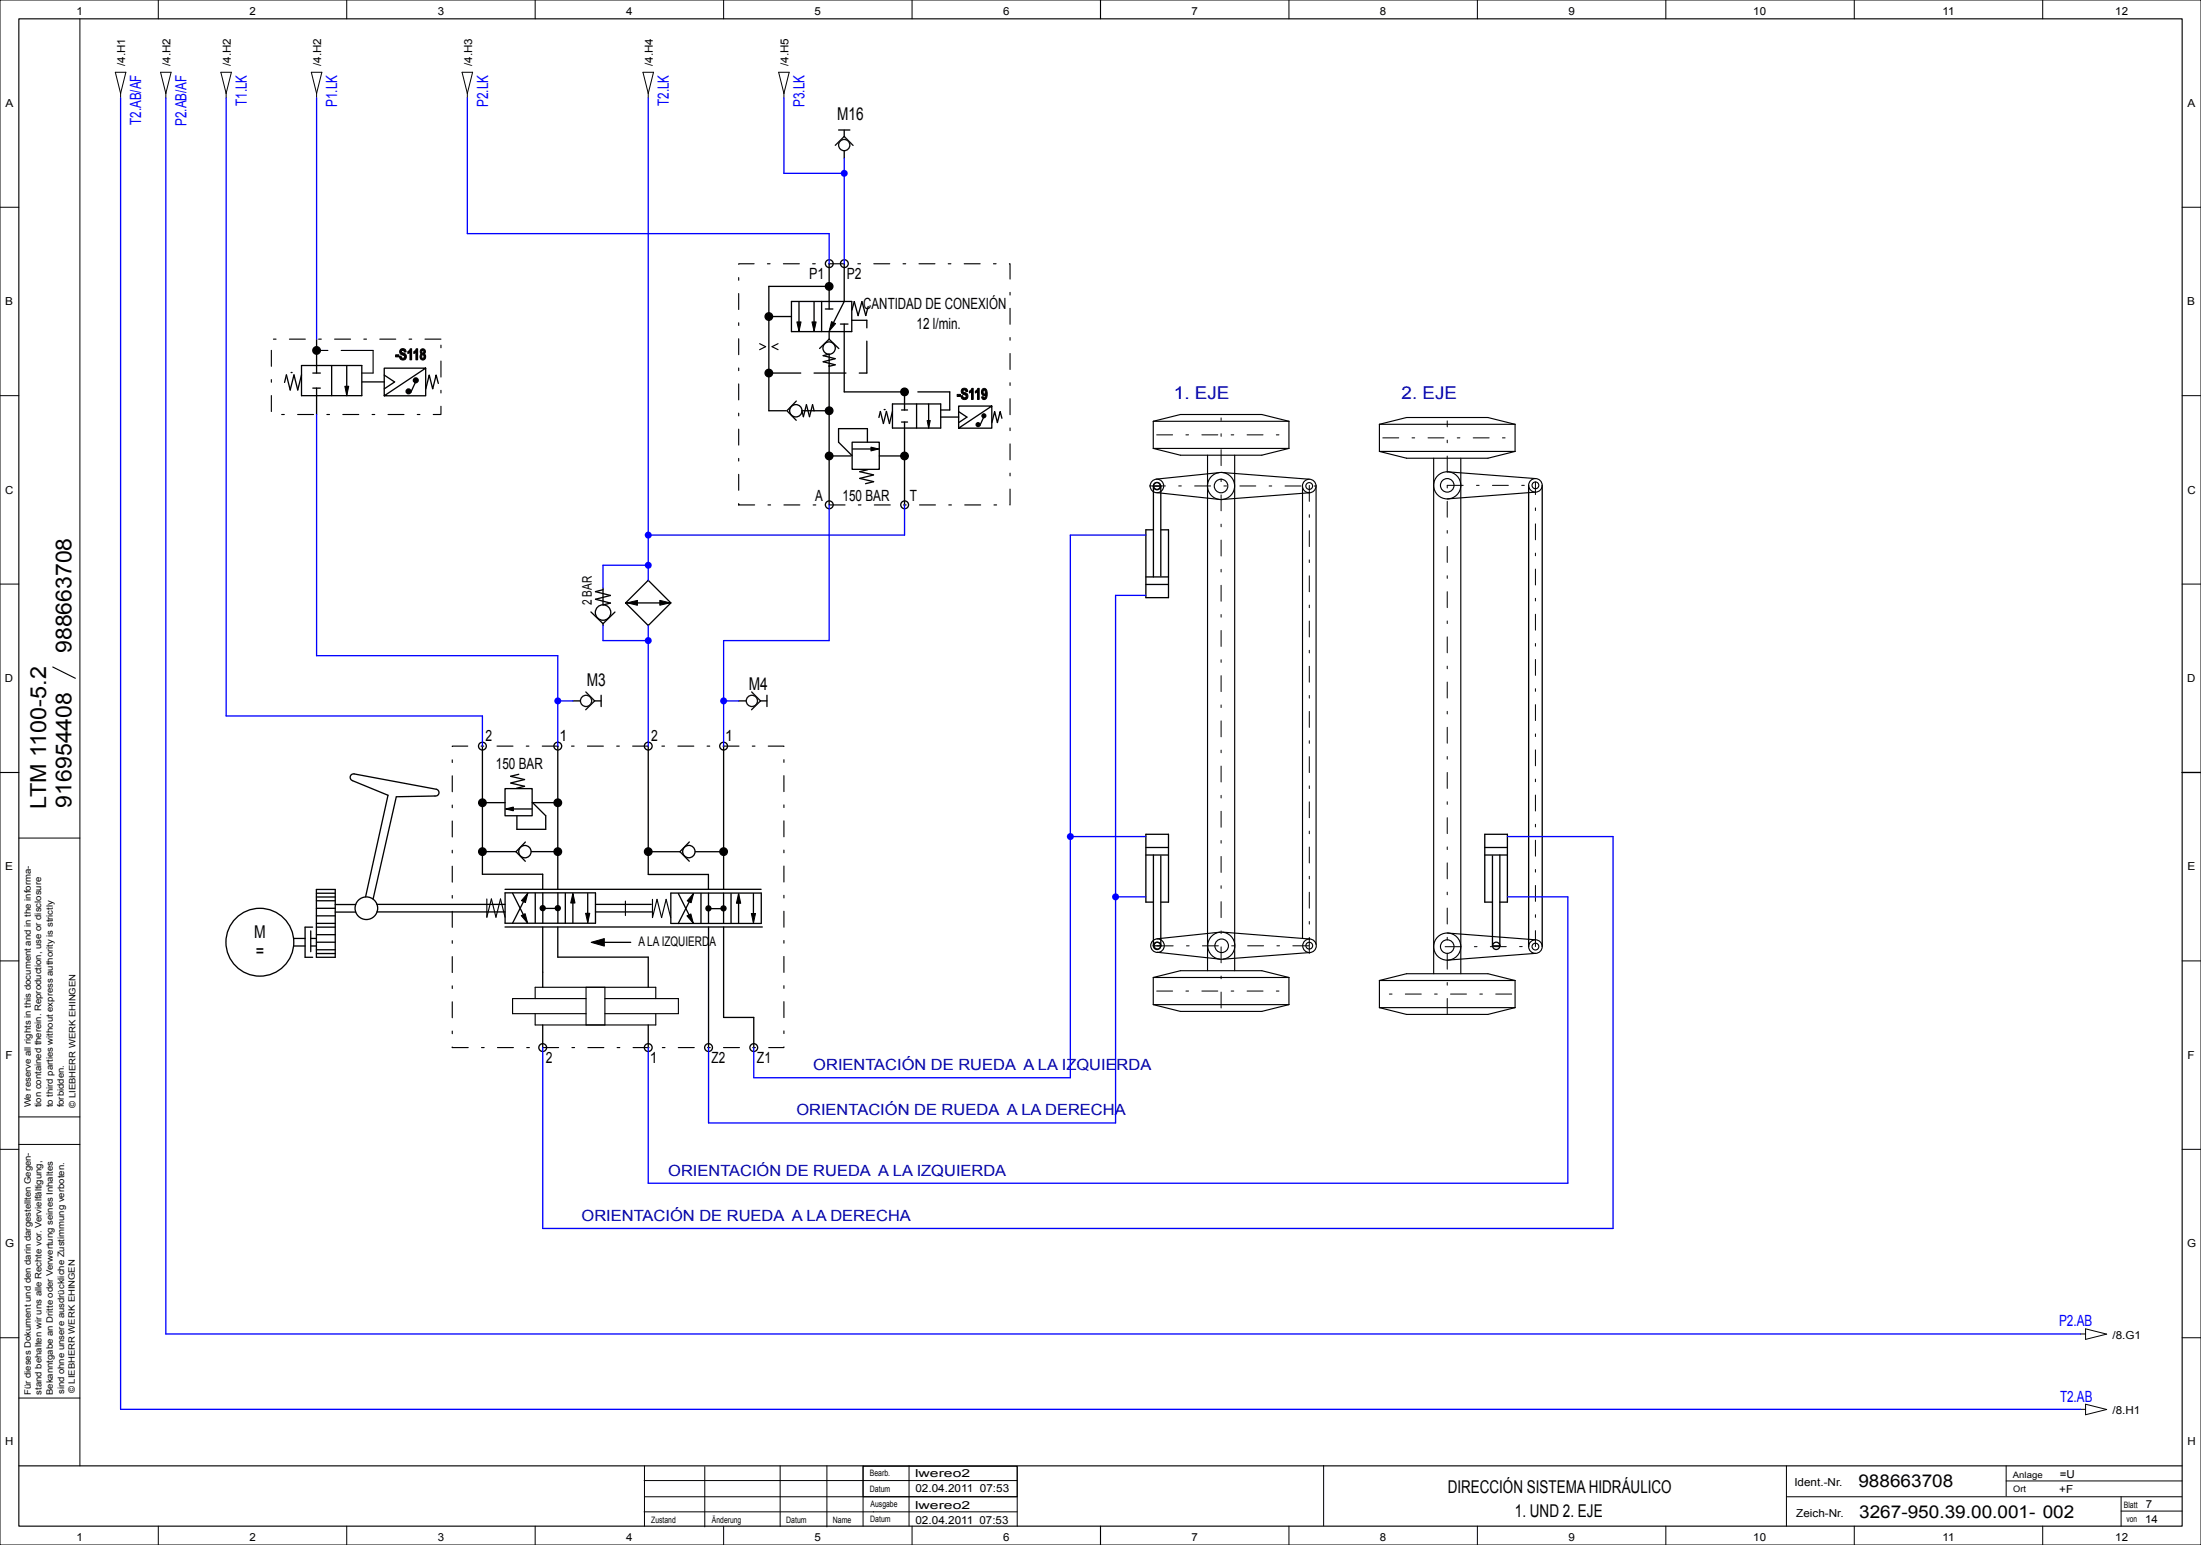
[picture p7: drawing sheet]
<svg xmlns="http://www.w3.org/2000/svg" width="584mm" height="410mm" viewBox="0 0 584 410" stroke-linecap="round" stroke-linejoin="round" font-family="sans-serif">
<path d="M292 0v5M5 5h574v400h-574zM14 177l6 3M0 205h5M579 205h5M5 389h574M292 405v5" fill="none" stroke="#000" stroke-width=".3"/>
<g fill="none" stroke="#000" stroke-width=".27">
<path d="M0 0h584v410h-584zM42 0v5M92 0v5M142 0v5M192 0v5M242 0v5M342 0v5M392 0v5M442 0v5M492 0v5M542 0v5M21.2 5v384"/>
<path d="M0 55h5M579 55h5M0 105h5M579 105h5M0 155h5M579 155h5M5 222.4h16.2M0 255h5M579 255h5M5 296.4h16.2M0 305h5M5 303.7h16.2"/>
<path d="M579 305h5M0 355h5M579 355h5M5 371h16.2M170.9 392.9h99M171 397.2h98.9M171 389v16M187 389.2v16M207 389v16.1M219.4 389v16.2M229 389.1h40.9v8.1h-40.9zM229 389v16"/>
<path d="M241.2 389v16M269.9 389.2v15.8M351.2 388.9v16M474 397.2h104.9M474 389v16M532.3 389v8M532.3 393h46.7M562.8 397.2v7.8M42 405v5M92 405v5M142 405v5M170.9 401.2h99"/>
<path d="M192 405v5M242 405v5M342 405v5M392 405v5M442 405v5M492 405v5M542 405v5M562.8 401h16.2"/>
</g>
<g fill="#00f">
<circle cx="224" cy="46" r=".93"/>
<circle cx="284" cy="222" r=".93"/>
<circle cx="296" cy="238" r=".93"/>
<circle cx="172" cy="170" r=".93"/>
<circle cx="172" cy="150" r=".93"/>
<circle cx="192" cy="186" r=".93"/>
<circle cx="172" cy="142" r=".93"/>
<circle cx="148" cy="186" r=".93"/>
</g>
<g fill="none" stroke="#000" stroke-width=".27">
<path d="M30.6 19.2h2.8l-1.4 5.6zM42.6 19.2h2.8l-1.4 5.6zM58.6 19.2h2.8l-1.4 5.6zM82.6 19.2h2.8l-1.4 5.6zM122.6 19.2h2.8l-1.4 5.6zM170.6 19.2h2.8l-1.4 5.6zM206.6 19.2h2.8l-1.4 5.6zM32 24.6v1.4M44 24.6v1.4M60 24.6v1.4M84 24.6v1.4M124 24.6v1.4"/>
<path d="M172 24.6v1.4M208 24.6v1.4M552 354h1.4M553.4 352.6l5.6 1.4-5.6 1.4zM552 374h1.4M553.4 372.6l5.6 1.4-5.6 1.4z"/>
</g>
<g fill="none" stroke="#000" stroke-width=".35">
<path d="M222.5 34.5h3M224 34.5v1.8M224 40v2M210 80h16v8h-16zM218 80v8M220 70v12M220 76h-16v33h4.5M224 70v10l-3.9 7.7M80 99.5l-1 4-1-4-1 4-1-4-.5 2M80 97h16v8h-16zM83 99h2M84 90v9"/>
<path d="M88 97v8M92 97v8M101.9 99.5l2.8 1.9-2.8 1.8M112.9 97.7v7.3h-11v-7.3h11l-11 7.3M212 80.2v6.8M216 80.2v6.8M219 82h2M220 90l-2.5 2.5M220 94l-1.6 .4 3.2 .8-3.2 .8 3.2 .8-1.6 .4M220 88v2l2.6 2.5M220 94v40M223 86h2"/>
<path d="M224 86v18h16v3M226 82.3l.7-2.3 1 3.7 1-3.7 1 3.7M230.4 81.3l-.7 2.4M83 103h2M84 103v7M96.1 101.3h5.9M110.5 100.9l-1.6 3.3M116.3 101.7l-.6-2.2-.9 3.7-.9-3.7-.9 3.7M211.3 106.4l-2.5 2.6 2.5 2.5M216 109l-.4-1.6-.8 3.2-.8-3.2-.8 3.2-.4-1.6h7.2M226.1 117.3h7.2v7.2h-7.2zM226.2 119.1h6.8"/>
<path d="M233.6 109.2l-.4 1.6M233.6 109.2l.8 3.2 .8-3.2 .8 3.2 .8-3.2M236.8 107.2h12.8v6.4h-12.8zM239.2 108.8h1.6M239.2 112h1.6M240 107.2v1.6M240 112v1.6M240 113.7v20.3M243.2 107.2v6.4M246.4 107.2v6.4M249.7 110.7h4.7M254.4 109.2l2.2 1.5-2.2 1.5"/>
<path d="M261.2 110.4l-1.2 2.6M263.2 107.8v5.8h-8.8v-5.8h8.8l-8.8 5.8M265.8 111l-.4-1.8-.8 3-.7-3-.7 3M220 121h5.8M230.3 124.6l-2.2 .6 3.7 .8M231.7 126.1l-3.6 .9 3.7 .8-2.1 .6M233.3 121h6.7M306 129h2v23.9M306 129v24.1M405.6 128.8v122.4M409.2 128.8v122.4M160 156v4.5l2-.5-4-1 4-1-4-1 2-.5"/>
<path d="M166 160l6-6 6 6-6 6-6-6h12M304 155.1h6M304 153.1h6M306 140.6h-2v18h6v-18h-2M156.8 162.4l3.2 3.1M160 165.5v.5M163.2 162.4l-3.2 3.1M128 198v34h16v4M148 198v38M152 186h2M157.7 186h1.8M159.5 184.5v3"/>
<path d="M172 198v34M192 198v38M196 186h2M201.7 186h1.8M203.5 184.5v3M94 205.4a.92 .92 0 0 0-1.1 .7 .92 .92 0 0 0 .6 1.1l9.5 3.8-6 27M94 205.4l21.8 4a.91 .91 0 0 1 .7 1.1 .91 .91 0 0 1-1.1 .7l-10.2 .2-6.2 27.2M128 213h6M134 209.3h7.2v7.2h-7.2zM134.3 214.7h6.8M135.5 207.8l3.7 .9-2.2 .5M135.5 206l3.7 .9-3.6 .9"/>
<path d="M137.6 205.5l-2.1 .5M141.3 213h6.7M84 236h4.9v18h-4.9zM84 239h4.9M84 238h4.9M84 237h4.9M100 240h34M128 226h9M134 236h67.9M134 236.9l24 .1v8h-24zM136 237l3.9 7.9M136.9 226l2.5 2.6"/>
<path d="M139.4 223.5l-2.5 2.5M140 237.1l-4 7.9M141 226h7M142 237v7.9M144 237v8M148 237v8M150 237.1v7.9M152 237.3v7.6M155.9 237.1v7.6M158 240h14.8M172 226h8.4M172 232.1h16v3.9"/>
<path d="M180 237.1l3.9 7.8M180.4 226l2.5 2.5M182.9 223.4l-2.5 2.6M184 237.2l-4 7.9M184.5 226h7.5M186 237.1v7.9M188 237v8.1M192 237v8M194 237.1v8M196 237.3v7.7M199.9 237.1v7.7M304 224.9h6"/>
<path d="M304 226.9h6M306 239.4h-2v-18h6v18h-2M306 226.9v24.1M308 227.1v23.9h-2M394 224.9h6M394 226.9h6M396 239.4h-2v-18h6v18h-2M396 227.1v23.9h2M398 226.9v24.1M77.9 251h3.1M77.9 249h3.1M82.4 247v5.5"/>
<path d="M82.4 251h1.6M82.4 249h1.6M83 246h-2v8h2M84 246h4.9M84 241h4.9M84 253h4.9M84 252h4.9M84 250h4.9M84 248h4.9M84 245h4.9M84 243h4.9M88.9 242h5.5"/>
<path d="M88.9 240h5.5M100 242h34M134 246h68.3M144 246v16M144 241.1h4M148 246v8h24v8M157.3 250.1h10M158 242h14.9M178 245v-8h24v8.1h-24M188 241.1h4M188 246v32M192 246v24h8v8"/>
<path d="M144 272v6M172 272v6"/>
<circle cx="220" cy="70" r="1.04"/>
<circle cx="224" cy="70" r="1.04"/>
<circle cx="220" cy="92.4" r="1.64"/>
<circle cx="211.2" cy="109" r="1.64"/>
<circle cx="220" cy="134" r="1.04"/>
<circle cx="240" cy="134" r="1.04"/>
<circle cx="307" cy="129" r=".97"/>
<circle cx="160" cy="162.5" r="2.05"/>
<circle cx="128" cy="198" r="1.04"/>
<circle cx="148" cy="198" r="1.04"/>
<circle cx="172" cy="198" r="1.04"/>
<circle cx="192" cy="198" r="1.04"/>
<circle cx="139.3" cy="226" r="1.64"/>
<circle cx="182.8" cy="226" r="1.64"/>
<circle cx="68.9" cy="250" r="9"/>
<circle cx="97.2" cy="241" r="3"/>
<circle cx="307" cy="251" r=".97"/>
<circle cx="397" cy="251" r=".97"/>
<circle cx="144" cy="278" r="1.04"/>
<circle cx="172" cy="278" r="1.04"/>
<circle cx="188" cy="278" r="1.04"/>
<circle cx="200" cy="278" r="1.04"/>
</g>
<g fill="#000">
<circle cx="77.2" cy="98.9" r=".17"/>
<circle cx="234.6" cy="108.7" r=".17"/>
</g>
<g fill="#000" stroke="#000" stroke-width=".27">
<path d="M211.4 85.4h1.1l-.5 2.5zM215.4 85.4h1.1l-.5 2.5zM220.6 85.3l1.1 .6-1.7 2zM91.5 102.5h1l-.5 2.5zM246 111.6h.8l-.4 2zM175.1 159.3l2.7 .7-2.7 .6zM166.4 160l2.7-.7v1.3zM140.1 237l-.7 2.5-1-.5zM184 237.1l-.6 2.5-1.1-.5zM138.3 243l1-.5 .7 2.5zM155.4 242.4h1.1l-.6 2.5zM156.8 250.1l3.5-1v2z"/>
<path d="M182.3 243l1-.5 .7 2.5zM199.3 242.4h1.2l-.6 2.5z"/>
</g>
<path d="M99 93h-15M99 93v6M99 99h-3" fill="none" stroke="#000" stroke-width=".3" stroke-dasharray="8.5 3.5"/>
<g fill="#000" stroke="#000" stroke-width=".35">
<circle cx="220" cy="76" r="1"/>
<circle cx="84" cy="93" r="1"/>
<circle cx="204" cy="99" r="1"/>
<circle cx="204" cy="84" r="1"/>
<circle cx="108.4" cy="103.9" r=".64"/>
<circle cx="110.3" cy="100.9" r=".64"/>
<circle cx="220" cy="109" r="1"/>
<circle cx="240" cy="104" r="1"/>
<circle cx="240" cy="104" r=".8"/>
<circle cx="259.5" cy="112.7" r=".51"/>
<circle cx="261.1" cy="110.3" r=".51"/>
<circle cx="220" cy="121" r="1"/>
<circle cx="240" cy="121" r="1"/>
<circle cx="128" cy="213" r="1"/>
<circle cx="148" cy="213" r="1"/>
<circle cx="128" cy="226" r="1"/>
<circle cx="148" cy="226" r="1"/>
<circle cx="172" cy="226" r="1"/>
<circle cx="192" cy="226" r="1"/>
<circle cx="144" cy="241" r=".66"/>
<circle cx="148" cy="241" r=".66"/>
<circle cx="188" cy="241.1" r=".66"/>
<circle cx="192" cy="241.1" r=".66"/>
</g>
<path d="M196 70h72v64h-72zM72 90h45v20h-45zM120 198h88v80h-88z" fill="none" stroke="#000" stroke-width=".3" stroke-dasharray="4.2 3.5 .7 3.5"/>
<g fill="none" stroke="#240000" stroke-width=".35">
<path d="M221.6 38.6l2.4-2.4 2.4 2.4M155.4 183.6l2.4 2.4-2.4 2.3M199.4 183.6l2.4 2.4-2.4 2.3"/>
<circle cx="224" cy="38.5" r="1.49"/>
<circle cx="155.5" cy="186" r="1.49"/>
<circle cx="199.5" cy="186" r="1.49"/>
</g>
<path d="M231.1 118.7l2 .4-2 .5zM134.2 214.7l2-.5v1zM152 237.1l.6 2.5h-1.2zM196 237.2l.5 2.5h-1.1z" fill="#000" stroke="#000" stroke-width=".3"/>
<g fill="none" stroke="#000" stroke-width=".3">
<path d="M201.5 91.2l1.7 .8-1.7 .8M206.4 91.2l-1.5 .8 1.5 .8M306 111.8v7.2M306 119l7.2 1.8h21.6l7.2-1.8M306 119h36M306 111.8h36M306 111.8l7.2-1.8h21.6l7.2 1.8M342 111.8v7.2M366 112.6v7.2M366 119.8l7.2 1.8h21.6l7.2-1.8M366 119.8h36M366 112.6h36"/>
<path d="M366 112.6l7.2-1.8h21.6l7.2 1.8M402 112.6v7.2M306.9 130.7l16.7 1.8M320.4 120.8v136.8M323.5 125.4l-16.7 1.8M324.1 125.4l23.3 1.8M327.6 120.8v136.8M345.6 128.8v120.2M347.4 130.8l-23.4 1.8M349.2 128.8v121.8M380.4 121.6v136.8M384 125.2l23.4 1.8"/>
<path d="M387.6 121.6v136.8M407.4 130.6l-23.4 1.8M129.2 238.6v4.8l1.2-4.8 1.2 4.8 1.2-4.8 1.2 4.8M165.9 239.1v3.9M173.1 238.7v4.8l1.2-4.8 1.2 4.8 1.2-4.8 1.3 4.8M306 259.4v7.2M306 259.4l7.2-1.8h21.6l7.2 1.8M306 259.4h36M307 252.7l16.7 1.8M323.7 247.4l-16.7 1.7M324.4 247.4l23.1 1.8M342 259.4v7.2"/>
<path d="M347.6 252.8l-23.1 1.7M384 247.6l23.4 1.8M407.4 253l-23.4 1.8M142 269v3h32v-3M142 265v-3h32v3M155.5 262v10M155.5 265h-19.5v4h19.5M160.5 262v10M160.5 265h19.5v4h-19.5M306 266.6h36M306 266.6l7.2 1.8h21.6l7.2-1.8M366 260.2v7.2"/>
<path d="M366 260.2l7.2-1.8h21.6l7.2 1.8M366 260.2h36M366 267.4h36M366 267.4l7.2 1.8h21.6l7.2-1.8M402 260.2v7.2"/>
<circle cx="307" cy="129" r="1.8"/>
<circle cx="307" cy="129" r=".9"/>
<circle cx="324" cy="129" r="3.6"/>
<circle cx="324" cy="129" r="1.8"/>
<circle cx="347.4" cy="129" r="1.8"/>
<circle cx="347.4" cy="129" r=".9"/>
<circle cx="384" cy="128.8" r="3.6"/>
<circle cx="384" cy="128.8" r="1.8"/>
<circle cx="407.4" cy="128.8" r="1.8"/>
<circle cx="407.4" cy="128.8" r=".9"/>
<circle cx="307.1" cy="251" r="1.8"/>
<circle cx="307.1" cy="251" r=".9"/>
<circle cx="324" cy="251" r="3.6"/>
<circle cx="324.1" cy="251" r="1.8"/>
<circle cx="347.4" cy="251" r=".9"/>
<circle cx="347.5" cy="251" r="1.8"/>
<circle cx="384" cy="251.2" r="3.6"/>
<circle cx="384" cy="251.2" r="1.8"/>
<circle cx="407.4" cy="251.2" r="1.8"/>
<circle cx="407.4" cy="251.2" r=".9"/>
</g>
<g fill="none" stroke="#000" stroke-width=".35" stroke-dasharray="8.5 3.5">
<path d="M204 84h6M204 99h26M226 85h4M230 99v-14M222.5 113.7h7.6M222.5 113.7v3.6M230.1 117.3v-3.6M252 104h-12M252 104v4.8M252 108.8h-2.4M226.1 120.9l-3.6-3.6M137.2 216.5v3.6"/>
<path d="M141.2 212.9l3.6 3.6M144.8 220.1h-7.6M144.8 220.1v-3.6"/>
</g>
<path d="M306.9 115.4h34.2M366.9 116.2h34.2M305 129h44M384 128.8h23.4M307 251h43M347.4 253v-125.9M383.4 251.2h24M407.4 251.2v-123.3M306.9 263h34.2M324 267.5v-156.6M384 269.2v-157.5M401.1 263.8h-34.2" fill="none" stroke="#000" stroke-width=".27" stroke-dasharray="4.2 3.5 .7 3.5"/>
<g fill="none" stroke="#00f" stroke-width=".35">
<path d="M32 26v348h520M44 26v328h508M60 26v164h68v8M84 26v64M124 26v36h96v8M172 26v128M208 26v20h16M224 42v28M84 110v64h64v24M220 134v36h-28v28M240 134v8h-68M172 150h-12v6"/>
<path d="M304 142h-20v144h-84v-8M304 158h-8v140h-108v-20M160 166v4h12M172 166v32M148 186h4M192 186h4M284 222h20M296 238h8M400 222h28v104h-284v-48M400 238h16v76h-244v-36"/>
</g>
<g font-size="5.9">
<text x="19" y="173.3" transform="rotate(-90 19 173.3)">988663708</text>
<text x="12.2" y="214.6" transform="rotate(-90 12.2 214.6)">LTM 1100-5.2</text>
<text x="19" y="214.3" transform="rotate(-90 19 214.3)">916954408</text>
</g>
<g font-size="4.7">
<text x="222.1" y="32">M16</text>
<text x="155.7" y="182">M3</text>
<text x="198.7" y="183">M4</text>
<text x="67.5" y="249">M</text>
<text x="67.9" y="254">=</text>
<text x="493.1" y="394.7">988663708</text>
<text x="384.1" y="396.2">DIRECCIÓN SISTEMA HIDRÁULICO</text>
<text x="401.9" y="402.6">1. UND 2. EJE</text>
<text x="493.3" y="402.8">3267-950.39.00.001- 002</text>
</g>
<g font-size="4.7" fill="#00a">
<text x="311.5" y="106">1. EJE</text>
<text x="371.9" y="106">2. EJE</text>
</g>
<g font-size="4.1" fill="#00f">
<text x="65.5" y="28.1" transform="rotate(-90 65.5 28.1)">T1.LK</text>
<text x="89.5" y="28.4" transform="rotate(-90 89.5 28.4)">P1.LK</text>
<text x="129.5" y="28.4" transform="rotate(-90 129.5 28.4)">P2.LK</text>
<text x="177.5" y="28.1" transform="rotate(-90 177.5 28.1)">T2.LK</text>
<text x="213.5" y="28.4" transform="rotate(-90 213.5 28.4)">P3.LK</text>
<text x="37.5" y="33.2" transform="rotate(-90 37.5 33.2)">T2.AB/AF</text>
<text x="49.5" y="33.4" transform="rotate(-90 49.5 33.4)">P2.AB/AF</text>
<text x="546.3" y="352">P2.AB</text>
<text x="546.6" y="372">T2.AB</text>
</g>
<g font-size="4.1">
<text x="214.7" y="74">P1</text>
<text x="224.7" y="74">P2</text>
<text x="229.1" y="82">CANTIDAD DE CONEXIÓN</text>
<text x="243.2" y="87.2">12 l/min.</text>
<text x="104.8" y="95.5">-S118</text>
<text x="253.8" y="106">-S119</text>
<text x="216.3" y="133">A</text>
<text x="223.6" y="133">150 BAR</text>
<text x="241.4" y="133">T</text>
<text x="128.8" y="196.8">2</text>
<text x="148.4" y="196.8">1</text>
<text x="172.8" y="196.8">2</text>
<text x="192.4" y="196.8">1</text>
<text x="131.6" y="204">150 BAR</text>
<text x="144.8" y="282.2">2</text>
<text x="172.4" y="282.2">1</text>
<text x="188.8" y="282.2">Z2</text>
<text x="200.8" y="282.2">Z1</text>
</g>
<g font-size="4.1" fill="#00a">
<text x="215.8" y="284">ORIENTACIÓN DE RUEDA A LA IZQUIERDA</text>
<text x="211.3" y="296">ORIENTACIÓN DE RUEDA A LA DERECHA</text>
<text x="177.3" y="312">ORIENTACIÓN DE RUEDA A LA IZQUIERDA</text>
<text x="154.3" y="324">ORIENTACIÓN DE RUEDA A LA DERECHA</text>
</g>
<g font-size="3.5">
<text x="157" y="160.6" transform="rotate(-90 157 160.6)">2 BAR</text>
<text x="169.4" y="251.1">A LA IZQUIERDA</text>
</g>
<g font-size="2.9">
<text x="20.3" y="4">1</text>
<text x="66.2" y="4">2</text>
<text x="116.2" y="4">3</text>
<text x="166.2" y="4">4</text>
<text x="216.2" y="4">5</text>
<text x="266.1" y="4">6</text>
<text x="316.1" y="4">7</text>
<text x="366.2" y="4">8</text>
<text x="416.2" y="4">9</text>
<text x="465.2" y="4">10</text>
<text x="515.4" y="4">11</text>
<text x="561.3" y="4">12</text>
<text x="33.3" y="17.5" transform="rotate(-90 33.3 17.5)">/4.H1</text>
<text x="45.2" y="17.5" transform="rotate(-90 45.2 17.5)">/4.H2</text>
<text x="61.2" y="17.5" transform="rotate(-90 61.2 17.5)">/4.H2</text>
<text x="85.2" y="17.5" transform="rotate(-90 85.2 17.5)">/4.H2</text>
<text x="125.3" y="17.5" transform="rotate(-90 125.3 17.5)">/4.H3</text>
<text x="173.3" y="17.5" transform="rotate(-90 173.3 17.5)">/4.H4</text>
<text x="209.2" y="17.5" transform="rotate(-90 209.2 17.5)">/4.H5</text>
<text x="1.4" y="28.5">A</text>
<text x="580.5" y="28.5">A</text>
<text x="1.4" y="81">B</text>
<text x="580.3" y="81">B</text>
<text x="1.4" y="131">C</text>
<text x="580.4" y="131">C</text>
<text x="1.3" y="181">D</text>
<text x="580.3" y="181">D</text>
<text x="1.4" y="231">E</text>
<text x="580.4" y="231">E</text>
<text x="1.4" y="281">F</text>
<text x="580.5" y="281">F</text>
<text x="1.4" y="331">G</text>
<text x="580.3" y="331">G</text>
<text x="560.5" y="355.2">/8.G1</text>
<text x="560.5" y="375.2">/8.H1</text>
<text x="1.4" y="383.5">H</text>
<text x="580.4" y="383.5">H</text>
<text x="242.8" y="392">lwereo2</text>
<text x="242.9" y="396">02.04.2011 07:53</text>
<text x="476.1" y="394.3">Ident.-Nr.</text>
<text x="546.5" y="392.3">=U</text>
<text x="242.8" y="400.5">lwereo2</text>
<text x="546.4" y="396.2">+F</text>
<text x="569.4" y="400.2">7</text>
<text x="242.9" y="404.5">02.04.2011</text>
<text x="259.9" y="404.5">07:53</text>
<text x="476.6" y="402.5">Zeich-Nr.</text>
<text x="569.2" y="404.1">14</text>
<text x="20.3" y="409">1</text>
<text x="66.2" y="409">2</text>
<text x="116.2" y="409">3</text>
<text x="166.2" y="409">4</text>
<text x="216.2" y="409">5</text>
<text x="266.1" y="409">6</text>
<text x="316.1" y="409">7</text>
<text x="366.2" y="409">8</text>
<text x="416.2" y="409">9</text>
<text x="465.2" y="409">10</text>
<text x="515.4" y="409">11</text>
<text x="561.3" y="409">12</text>
</g>
<g font-size="2.3">
<text x="8.2" y="293.9" transform="rotate(-90 8.2 293.9)">We reserve all rights in this document and in the informa-</text>
<text x="10.9" y="293.9" transform="rotate(-90 10.9 293.9)">tion contained therein. Reproduction, use or disclosure</text>
<text x="14" y="293.9" transform="rotate(-90 14 293.9)">to third parties without express authority is strictly</text>
<text x="16.9" y="293.9" transform="rotate(-90 16.9 293.9)">forbidden.</text>
<text x="20" y="294" transform="rotate(-90 20 294)">© LIEBHERR WERK EHINGEN</text>
<text x="8.2" y="370.2" transform="rotate(-90 8.2 370.2)">Für dieses Dokument und den darin dargestellten Gegen-</text>
<text x="11" y="370.1" transform="rotate(-90 11 370.1)">stand behalten wir uns alle Rechte vor. Vervielfältigung,</text>
<text x="14" y="370.2" transform="rotate(-90 14 370.2)">Bekanntgabe an Dritte oder Verwertung seines Inhaltes</text>
<text x="17" y="370" transform="rotate(-90 17 370)">sind ohne unsere ausdrückliche Zustimmung verboten.</text>
<text x="19.9" y="369.7" transform="rotate(-90 19.9 369.7)">© LIEBHERR WERK EHINGEN</text>
<text x="230.8" y="391.8">Bearb.</text>
<text x="230.8" y="395.9">Datum</text>
<text x="534.1" y="392.1">Anlage</text>
<text x="534.2" y="396">Ort</text>
<text x="231" y="400">Ausgabe</text>
<text x="563.5" y="400.1">Blatt</text>
<text x="172.8" y="404.2">Zustand</text>
<text x="188.9" y="404.2">Änderung</text>
<text x="208.6" y="404.2">Datum</text>
<text x="221" y="404.2">Name</text>
<text x="230.9" y="403.9">Datum</text>
<text x="564.2" y="403.8">von</text>
</g>
</svg>
